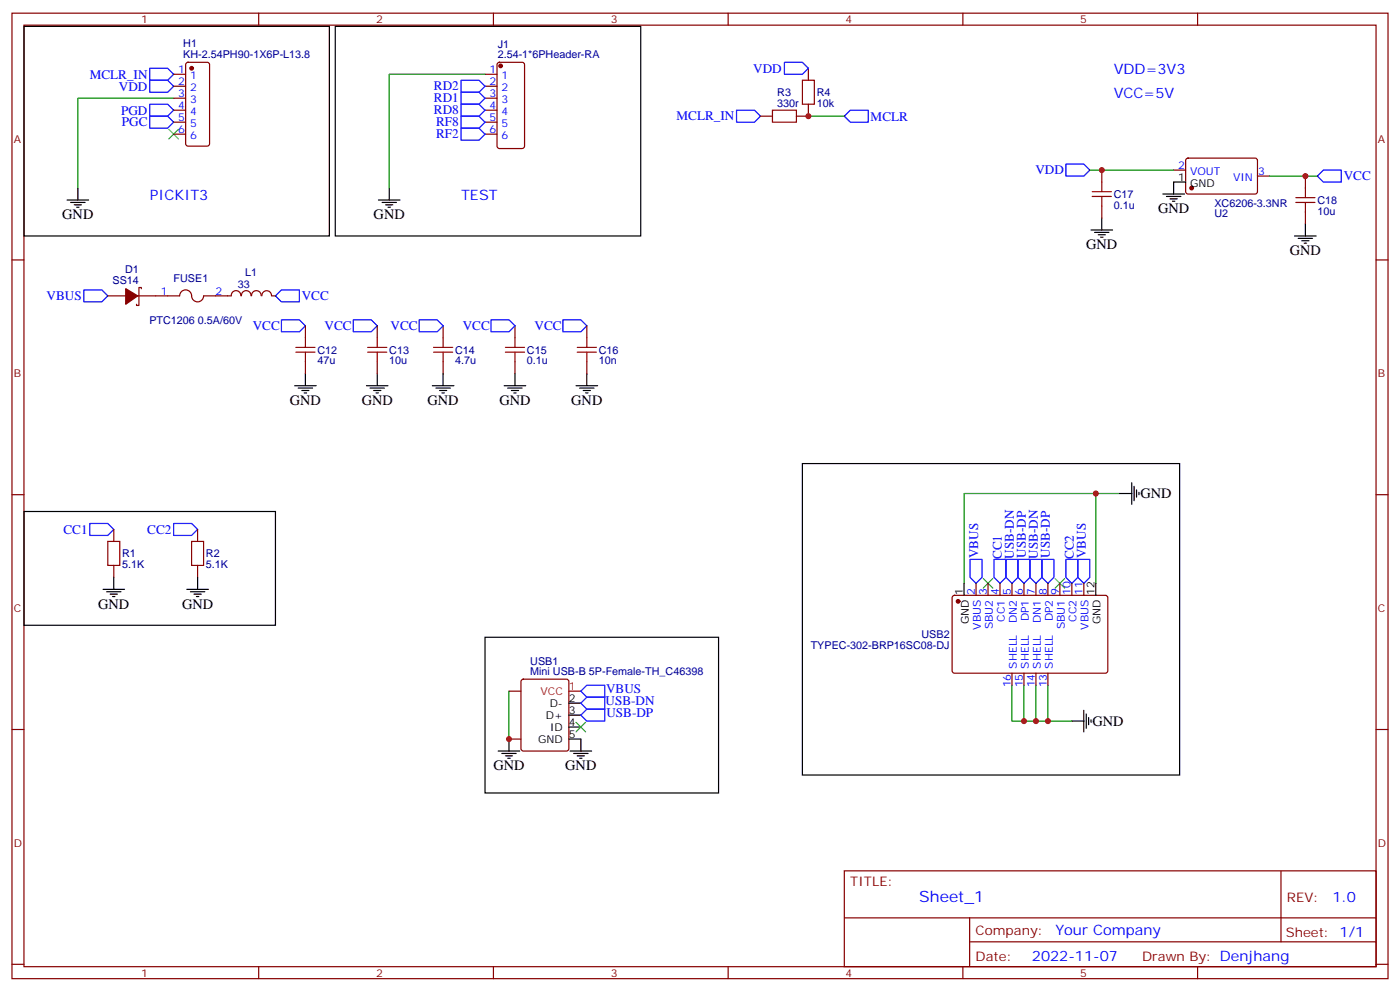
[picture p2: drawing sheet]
<svg xmlns="http://www.w3.org/2000/svg" width="412mm" height="292mm" viewBox="0 0 412 292" stroke-linecap="round" stroke-linejoin="round" font-family="sans-serif">
<g fill="none" stroke="#870000" stroke-width=".35">
<path d="M3.5 3.9h405.4v284.3h-405.4zM7.1 7.4h398.2v277.3h-398.2zM54.9 18.6l.5-.3h5.6l.7 .5v23.5l-.4 .7h-5.9l-.7-.4v-23.5zM76.2 3.9v3.5M145.3 3.9v3.5M146.6 18.6l.5-.3h6.7l.7 .5v24.2l-.4 .7h-7l-.6-.4-.1-24.2zM214.5 3.9v3.5M283.6 3.9v3.5M352.8 3.9v3.5M51.2 21.9h3.5M51.2 25.4h3.5M51.2 28.9h3.5"/>
<path d="M51.2 32.5h3.5M51.2 36h3.5M51.2 39.5h3.5M142.9 21.9h3.5M142.9 25.4h3.5M142.9 28.9h3.5M142.9 32.5h3.5M142.9 36h3.5M142.9 39.5h3.5M224 34.2h3.5M238.1 30.7v3.5h-3.5M238.1 20.1v3.5"/>
<path d="M324.6 50.1v3.5M345.7 50.1h3.5M349.5 46.8l.5-.2h20l.4 .7v9.4l-.7 .5-20-.1-.5-.7v-9.1zM370.4 51.9h3.5M384.5 51.9v3.5M3.5 76.6h3.6M324.6 60.7v3.5M384.5 62.4v3.6M405.3 76.6h3.6M31.7 87.1h5.3M41.6 85v-.3h-.7v5.3h-.7v-.4M70.9 87.1a1.43 1.43 0 0 0-1.4-1.5 1.43 1.43 0 0 0-1.4 1.5h-8.1a1.82 1.82 0 0 1-2.1 1.8 1.82 1.82 0 0 1-1.5-2.2 1.76 1.76 0 0 0-2-1.3 1.76 1.76 0 0 0-1.5 1.7h-12.3"/>
<path d="M71.1 87.1a1.41 1.41 0 0 1 1.4-1.5 1.41 1.41 0 0 1 1.4 1.5M74.1 87.1a1.41 1.41 0 0 1 1.4-1.5 1.41 1.41 0 0 1 1.4 1.5M77.2 87.1a1.41 1.41 0 0 1 1.4-1.5 1.41 1.41 0 0 1 1.4 1.5M80.1 87.1h1M90 96v3.5M111.1 96v3.5M130.5 96v3.5M151.7 96v3.5M172.9 96v3.5M90 106.5v3.6M111.1 106.5v3.6M130.5 106.5v3.6"/>
<path d="M151.7 106.5v3.6M172.9 106.5v3.6M3.5 145.7h3.6M33.5 155.9v3.6M58.2 155.9v3.6M405.3 145.7h3.6M33.5 166.5v3.5M58.2 166.5v3.5M280.7 175.5l.5-.2 44.7 .1 .4 .6v21.8l-.7 .5-44.7-.1-.4-.6v-21.6zM287.5 171.8v3.5M291 171.8v3.5M294.6 171.8v3.5"/>
<path d="M298.1 171.8v3.5M301.6 171.8v3.5M305.2 171.8v3.5M308.7 171.8v3.5M312.2 171.8v3.5M315.7 171.8v3.5M319.3 171.8v3.5M298.1 198.3v3.5M301.6 198.3v3.5M305.2 198.3v3.5M308.7 198.3v3.5M3.5 214.8h3.6"/>
<path d="M149.9 203.6h3.6M149.9 217.7h3.6M153.7 200.2l.5-.2h12.7l.6 .5 .1 20-.5 .6-12.9 .1-.7-.5v-20zM405.3 214.8h3.6M248.7 256.5h156.6v28.2h-156.6zM377.3 256.5v20.9M248.7 270.3h156.5M285.6 277.4h119.6M285.6 270.3v14.1M3.5 284h3.6M76.2 284.7v3.5M145.3 284.7v3.5"/>
<path d="M214.5 284.7v3.5M283.6 284.7v3.5M352.8 284.7v3.5M405.3 284h3.6"/>
</g>
<g fill="none" stroke="#00f" stroke-width=".35">
<path d="M231.1 18.3h5.3l1.7 1.8-1.7 1.8h-5.3zM44.1 20.1h5.3l1.8 1.8-1.8 1.7h-5.3zM44.1 23.6h5.3l1.8 1.8-1.8 1.8h-5.3zM44.1 30.7h5.3l1.8 1.8-1.8 1.7h-5.3zM44.1 34.2h5.3l1.8 1.8-1.8 1.7h-5.3zM135.8 23.6h5.3l1.8 1.8-1.8 1.8h-5.3zM135.8 27.2h5.3l1.8 1.7-1.8 1.8h-5.3zM135.8 30.7h5.3l1.8 1.8-1.8 1.7h-5.3zM135.8 34.2h5.3l1.8 1.8-1.8 1.7h-5.3zM135.8 37.7h5.3l1.8 1.8-1.8 1.8h-5.3zM217 32.5h5.2l1.8 1.7-1.8 1.8h-5.2zM250.5 32.5h5.3v3.5h-5.3l-1.8-1.8z"/>
<path d="M314 48.3h5.3l1.7 1.8-1.7 1.8h-5.3zM388.1 51.9l1.7-1.8h5.3v3.5h-5.3zM24.7 85.4h5.3l1.7 1.7-1.7 1.8h-5.3zM81.1 87.1l1.8-1.7h5.3v3.5h-5.3zM82.9 94.2h5.3l1.8 1.8-1.8 1.7h-5.3zM104.1 94.2h5.3l1.7 1.8-1.7 1.7h-5.3zM123.5 94.2h5.3l1.7 1.8-1.7 1.7h-5.3zM144.6 94.2h5.3l1.8 1.8-1.8 1.7h-5.3zM165.8 94.2h5.3l1.8 1.8-1.8 1.7h-5.3zM26.5 154.2h5.2l1.8 1.7-1.8 1.8h-5.2zM51.2 154.2h5.2l1.8 1.7-1.8 1.8h-5.2zM285.8 164.7h3.5v5.3l-1.8 1.8-1.7-1.8z"/>
<path d="M292.8 164.7h3.5v5.3l-1.7 1.8-1.8-1.8zM296.3 164.7h3.6v5.3l-1.8 1.8-1.8-1.8zM299.9 164.7h3.5v5.3l-1.8 1.8-1.7-1.8zM303.4 164.7h3.5v5.3l-1.7 1.8-1.8-1.8zM306.9 164.7h3.5v5.3l-1.7 1.8-1.8-1.8zM314 164.7h3.5v5.3l-1.8 1.8-1.7-1.8zM317.5 164.7h3.5v5.3l-1.7 1.8-1.8-1.8zM172.9 201.8h5.3v3.5h-5.3l-1.8-1.7zM172.9 205.3h5.3v3.5h-5.3l-1.8-1.7zM172.9 208.8h5.3v3.6h-5.3l-1.8-1.8z"/>
</g>
<g fill="none" stroke="#000" stroke-width=".35">
<path d="M7.1 7.8h89.9v61.7h-89.9zM98.8 7.8h89.9v61.7h-89.9zM19.8 58.9h6.3M20.8 59.6h4.2M22.9 55.4v3.5M111.5 58.9h6.3M112.5 59.6h4.3M114.7 55.4v3.5M342.5 57.2h6.4M343.6 57.9h4.2M344.7 58.6h2.1M345.4 59.3h.7"/>
<path d="M349.2 53.6h-3.5v3.6M21.9 60.3h2.1M22.6 61h.7M113.6 60.3h2.1M114.3 61h.7M321.4 67.7h6.3M322.4 68.4h4.3M323.5 69.1h2.1M324.2 69.9h.7M324.6 64.2v3.5M381.4 69.5h6.3M382.4 70.2h4.2"/>
<path d="M383.5 70.9h2.1M384.2 71.6h.7M384.5 66v3.5M86.8 113.6h6.3M87.8 114.3h4.3M88.9 115h2.1M89.6 115.7h.7M90 110.1v3.5M107.9 113.6h6.4M109 114.3h4.2M110.1 115h2.1M110.8 115.7h.7"/>
<path d="M111.1 110.1v3.5M127.4 113.6h6.3M128.4 114.3h4.2M129.5 115h2.1M130.2 115.7h.7M130.5 110.1v3.5M148.5 113.6h6.4M149.6 114.3h4.2M150.6 115h2.2M151.3 115.7h.7M151.7 110.1v3.5M169.7 113.6h6.3"/>
<path d="M170.7 114.3h4.3M171.8 115h2.1M172.5 115.7h.7M172.9 110.1v3.5M236.4 136.5h111.1v91.7h-111.1zM7.1 150.6h74v33.6h-74zM329.8 145.3h3.6M333.4 142.2v6.3M334.1 143.2v4.3M334.8 144.3v2.1M335.5 145v.7M30.3 173.6h6.4"/>
<path d="M31.4 174.3h4.2M32.5 175h2.1M33.2 175.7h.7M33.5 170v3.6M55 173.6h6.4M56.1 174.3h4.2M57.1 175h2.2M57.9 175.7h.7M58.2 170v3.6M284 171.8v3.5M322.8 171.8v3.5M142.9 187.7h68.8v45.8h-68.8z"/>
<path d="M149.9 217.7v3.5M167.6 207.1h3.5M167.6 210.6h3.5M167.6 214.1h3.5M167.6 217.7h3.5v3.5M315.7 212.4h3.6M319.3 209.2v6.3M320 210.3v4.2M320.7 211.3v2.1M321.4 212v.7M146.8 221.2h6.3M147.8 221.9h4.2"/>
<path d="M148.9 222.6h2.1M149.6 223.3h.7M167.9 221.2h6.4M169 221.9h4.2M170 222.6h2.2M170.7 223.3h.7"/>
</g>
<path d="M51.2 28.9h-28.3v26.5M142.9 21.9h-28.2v33.5M238.1 34.2h10.6M321 50.1h24.7M373.9 51.9h14.2M322.8 145.3h-38.8v26.5M329.8 145.3h-7v26.5M149.9 203.6v14.1M298.1 201.8v10.6h17.6M301.6 201.8v10.6M305.2 201.8v10.6M308.7 201.8v10.6" fill="none" stroke="#008700" stroke-width=".35"/>
<path d="M49.7 38.1l2.9 2.8M52.6 38.1l-2.9 2.8M289.6 170.4l2.9 2.8M292.5 170.4l-2.9 2.8M310.8 170.4l2.8 2.8M313.6 170.4l-2.8 2.8M169.7 212.7l2.8 2.8M172.5 212.7l-2.8 2.8" fill="none" stroke="#3c3" stroke-width=".35"/>
<g fill="#870000" stroke="#870000" stroke-width=".35">
<path d="M37 85l3.6 2.1-3.6 2.5z"/>
<circle cx="147.5" cy="19.4" r=".53"/>
<circle cx="351" cy="55.4" r=".53"/>
<circle cx="56.4" cy="20.1" r=".53"/>
<circle cx="282.2" cy="177.1" r=".53"/>
</g>
<g fill="none" stroke="#a10000" stroke-width=".35">
<path d="M227.5 32.5h7.1v3.5h-7.1zM236.4 23.6h3.5v7.1h-3.5zM321.7 57.9h5.7M321.7 56.4h5.7M324.6 53.6v2.8M324.6 57.9v2.8M381.7 59.6h5.6M381.7 58.2h5.6M384.5 55.4v2.8M384.5 59.6v2.8M90 99.5v2.8M111.1 99.5v2.8"/>
<path d="M130.5 99.5v2.8M151.7 99.5v2.8M172.9 99.5v2.8M87.1 103.7h5.7M87.1 102.3h5.7M90 103.7v2.8M108.3 103.7h5.6M108.3 102.3h5.6M111.1 103.7v2.8M127.7 103.7h5.6M127.7 102.3h5.6M130.5 103.7v2.8"/>
<path d="M148.9 103.7h5.6M148.9 102.3h5.6M151.7 103.7v2.8M170 103.7h5.7M170 102.3h5.7M172.9 103.7v2.8M31.7 159.5h3.6v7h-3.6zM56.4 159.5h3.6v7h-3.6z"/>
</g>
<path d="M167.6 203.6h3.5" fill="none" stroke="#f00" stroke-width=".35"/>
<g fill="#c00">
<circle cx="301.6" cy="212.4" r=".88"/>
<circle cx="305.2" cy="212.4" r=".88"/>
<circle cx="308.7" cy="212.4" r=".88"/>
<circle cx="322.8" cy="145.3" r=".88"/>
<circle cx="324.6" cy="50.1" r=".88"/>
<circle cx="384.5" cy="51.9" r=".88"/>
<circle cx="149.9" cy="217.7" r=".88"/>
<circle cx="238.1" cy="34.2" r=".88"/>
</g>
<text font-size="4.6" fill="#00f" x="270.8" y="265.5">Sheet_1</text>
<g font-size="4.2" fill="#00f">
<text x="328.1" y="21.9">VDD=3V3</text>
<text x="328.1" y="28.9">VCC=5V</text>
<text x="44.1" y="58.9">PICKIT3</text>
<text x="135.8" y="58.9">TEST</text>
<text x="392.5" y="265.7">1.0</text>
<text x="310.9" y="275.3">Your Company</text>
<text x="304" y="283.1">2022-11-07</text>
</g>
<g font-size="4.2">
<text x="18.3" y="64.6">GND</text>
<text x="110.1" y="64.6">GND</text>
<text x="341.1" y="62.8">GND</text>
<text x="320" y="73.4">GND</text>
<text x="379.9" y="75.1">GND</text>
<text x="85.4" y="119.2">GND</text>
<text x="106.5" y="119.2">GND</text>
<text x="125.9" y="119.2">GND</text>
<text x="147.1" y="119.2">GND</text>
<text x="168.3" y="119.2">GND</text>
<text x="335.9" y="146.8">GND</text>
<text x="28.9" y="179.2">GND</text>
<text x="53.6" y="179.2">GND</text>
<text x="321.8" y="213.8">GND</text>
<text x="145.3" y="226.8">GND</text>
<text x="166.5" y="226.8">GND</text>
</g>
<g font-size="3.9" fill="#00f">
<text x="26.4" y="23.1">MCLR_IN</text>
<text x="221.9" y="21.5">VDD</text>
<text x="35" y="26.7">VDD</text>
<text x="127.8" y="26.7">RD2</text>
<text x="35.7" y="33.7">PGD</text>
<text x="127.8" y="30.2">RD1</text>
<text x="127.8" y="33.7">RD8</text>
<text x="199.3" y="35.5">MCLR_IN</text>
<text x="256.5" y="35.5">MCLR</text>
<text x="35.9" y="37.3">PGC</text>
<text x="128.5" y="37.2">RF8</text>
<text x="128.5" y="40.8">RF2</text>
<text x="305" y="51.3">VDD</text>
<text x="395.8" y="53.1">VCC</text>
<text x="13.7" y="88.4">VBUS</text>
<text x="88.9" y="88.4">VCC</text>
<text x="74.5" y="97.2">VCC</text>
<text x="95.6" y="97.2">VCC</text>
<text x="115" y="97.2">VCC</text>
<text x="136.3" y="97.3">VCC</text>
<text x="157.5" y="97.3">VCC</text>
<text x="18.7" y="157.2">CC1</text>
<text x="43.4" y="157.2">CC2</text>
<text x="288.1" y="164.4" transform="rotate(-90 288.1 164.4)">VBUS</text>
<text x="295.2" y="164.7" transform="rotate(-90 295.2 164.7)">CC1</text>
<text x="298.7" y="164.5" transform="rotate(-90 298.7 164.5)">USB-DN</text>
<text x="302.2" y="164.3" transform="rotate(-90 302.2 164.3)">USB-DP</text>
<text x="305.7" y="164.5" transform="rotate(-90 305.7 164.5)">USB-DN</text>
<text x="309.3" y="164.3" transform="rotate(-90 309.3 164.3)">USB-DP</text>
<text x="316.3" y="164.7" transform="rotate(-90 316.3 164.7)">CC2</text>
<text x="319.9" y="164.4" transform="rotate(-90 319.9 164.4)">VBUS</text>
<text x="178.4" y="207.7">USB-DN</text>
<text x="178.5" y="204.1">VBUS</text>
<text x="178.6" y="211.2">USB-DP</text>
</g>
<g font-size="3.9" fill="#800">
<text x="250.5" y="261.1">TITLE:</text>
<text x="379.1" y="265.7">REV:</text>
<text x="287.4" y="275.3">Company:</text>
<text x="378.7" y="275.9">Sheet: 1/1</text>
<text x="287.4" y="282.9">Date:</text>
<text x="336.4" y="283">Drawn By: Denjhang</text>
</g>
<g font-size="3.2" fill="#800">
<text x="41.6" y="6.9">1</text>
<text x="110.8" y="6.9">2</text>
<text x="179.9" y="6.9">3</text>
<text x="249.1" y="6.9">4</text>
<text x="318.2" y="6.9">5</text>
<text x="4.1" y="42">A</text>
<text x="405.9" y="42">A</text>
<text x="4.1" y="111.1">B</text>
<text x="405.9" y="111.1">B</text>
<text x="4.1" y="180.3">C</text>
<text x="405.9" y="180.3">C</text>
<text x="4.1" y="249.4">D</text>
<text x="405.9" y="249.4">D</text>
<text x="41.6" y="287.7">1</text>
<text x="110.8" y="287.7">2</text>
<text x="179.9" y="287.7">3</text>
<text x="249.1" y="287.7">4</text>
<text x="318.2" y="287.7">5</text>
</g>
<g font-size="3.2" fill="#000080">
<text x="54" y="17.1">KH-2.54PH90-1X6P-L13.8</text>
<text x="54" y="13.9">H1</text>
<text x="146.6" y="17.2">2.54-1*6PHeader-RA</text>
<text x="146.6" y="14">J1</text>
<text x="229" y="28.2">R3</text>
<text x="240.6" y="28.3">R4</text>
<text x="229" y="31.4">330r</text>
<text x="240.6" y="31.5">10k</text>
<text x="328.1" y="58.3">C17</text>
<text x="328.1" y="61.5">0.1u</text>
<text x="357.7" y="60.9">XC6206-3.3NR</text>
<text x="357.7" y="64">U2</text>
<text x="388.1" y="63.2">10u</text>
<text x="388.1" y="60.1">C18</text>
<text x="33.1" y="83.6">SS14</text>
<text x="36.9" y="80.4">D1</text>
<text x="51.1" y="83">FUSE1</text>
<text x="72.3" y="81.2">L1</text>
<text x="70.1" y="84.7">33</text>
<text x="44" y="95.4">PTC1206 0.5A/60V</text>
<text x="93.5" y="107.3">47u</text>
<text x="93.5" y="104.2">C12</text>
<text x="114.7" y="107.3">10u</text>
<text x="114.7" y="104.2">C13</text>
<text x="134.1" y="107.3">4.7u</text>
<text x="134.1" y="104.2">C14</text>
<text x="155.2" y="107.3">0.1u</text>
<text x="155.2" y="104.2">C15</text>
<text x="176.4" y="107.3">10n</text>
<text x="176.4" y="104.2">C16</text>
<text x="36" y="167.3">5.1K</text>
<text x="36" y="164.1">R1</text>
<text x="60.7" y="167.3">5.1K</text>
<text x="60.7" y="164.1">R2</text>
<text x="238.8" y="191.1">TYPEC-302-BRP16SC08-DJ</text>
<text x="271.5" y="187.9">USB2</text>
<text x="156.2" y="195.9">USB1</text>
<text x="156.2" y="198.9">Mini USB-B 5P-Female-TH_C46398</text>
</g>
<g font-size="3.2" fill="#00f">
<text x="52.5" y="21.5">1</text>
<text x="56" y="23.3">1</text>
<text x="144.2" y="21.5">1</text>
<text x="147.7" y="23.3">1</text>
<text x="52.5" y="25">2</text>
<text x="52.5" y="28.6">3</text>
<text x="56" y="26.8">2</text>
<text x="144.2" y="25">2</text>
<text x="144.2" y="28.6">3</text>
<text x="147.7" y="26.8">2</text>
<text x="52.5" y="32.1">4</text>
<text x="52.5" y="35.6">5</text>
<text x="56" y="30.3">3</text>
<text x="56" y="33.9">4</text>
<text x="144.2" y="32.1">4</text>
<text x="144.2" y="35.6">5</text>
<text x="147.7" y="30.3">3</text>
<text x="147.7" y="33.9">4</text>
<text x="52.5" y="39.2">6</text>
<text x="56" y="37.4">5</text>
<text x="56" y="40.9">6</text>
<text x="144.2" y="39.2">6</text>
<text x="147.7" y="37.4">5</text>
<text x="147.7" y="40.9">6</text>
<text x="347.1" y="49.7">2</text>
<text x="350.6" y="51.5">VOUT</text>
<text x="363.2" y="53.3">VIN</text>
<text x="370.6" y="51.5">3</text>
<text x="47.4" y="86.8">1</text>
<text x="63.5" y="86.8">2</text>
<text x="287.2" y="175.2" transform="rotate(-90 287.2 175.2)">2</text>
<text x="290.7" y="175.2" transform="rotate(-90 290.7 175.2)">3</text>
<text x="294.2" y="175.2" transform="rotate(-90 294.2 175.2)">4</text>
<text x="297.7" y="175.2" transform="rotate(-90 297.7 175.2)">5</text>
<text x="301.3" y="175.2" transform="rotate(-90 301.3 175.2)">6</text>
<text x="304.8" y="175.2" transform="rotate(-90 304.8 175.2)">7</text>
<text x="308.3" y="175.2" transform="rotate(-90 308.3 175.2)">8</text>
<text x="311.9" y="175.2" transform="rotate(-90 311.9 175.2)">9</text>
<text x="315.4" y="175.2" transform="rotate(-90 315.4 175.2)">10</text>
<text x="318.9" y="175.2" transform="rotate(-90 318.9 175.2)">11</text>
<text x="288.9" y="185.5" transform="rotate(-90 288.9 185.5)">VBUS</text>
<text x="292.5" y="185.3" transform="rotate(-90 292.5 185.3)">SBU2</text>
<text x="296" y="183.1" transform="rotate(-90 296 183.1)">CC1</text>
<text x="299.5" y="183.5" transform="rotate(-90 299.5 183.5)">DN2</text>
<text x="303" y="183" transform="rotate(-90 303 183)">DP1</text>
<text x="306.6" y="183.5" transform="rotate(-90 306.6 183.5)">DN1</text>
<text x="310.1" y="183" transform="rotate(-90 310.1 183)">DP2</text>
<text x="313.6" y="185.3" transform="rotate(-90 313.6 185.3)">SBU1</text>
<text x="317.1" y="183.1" transform="rotate(-90 317.1 183.1)">CC2</text>
<text x="320.7" y="185.5" transform="rotate(-90 320.7 185.5)">VBUS</text>
<text x="299.5" y="197" transform="rotate(-90 299.5 197)">SHELL</text>
<text x="303" y="197" transform="rotate(-90 303 197)">SHELL</text>
<text x="306.6" y="197" transform="rotate(-90 306.6 197)">SHELL</text>
<text x="310.1" y="197" transform="rotate(-90 310.1 197)">SHELL</text>
<text x="297.7" y="202.5" transform="rotate(-90 297.7 202.5)">16</text>
<text x="301.3" y="202.5" transform="rotate(-90 301.3 202.5)">15</text>
<text x="304.8" y="202.5" transform="rotate(-90 304.8 202.5)">14</text>
<text x="308.3" y="202.5" transform="rotate(-90 308.3 202.5)">13</text>
</g>
<g font-size="3.2">
<text x="347.1" y="53.3">1</text>
<text x="350.6" y="55">GND</text>
<text x="283.6" y="175.2" transform="rotate(-90 283.6 175.2)">1</text>
<text x="322.4" y="175.2" transform="rotate(-90 322.4 175.2)">12</text>
<text x="285.4" y="183.9" transform="rotate(-90 285.4 183.9)">GND</text>
<text x="324.2" y="183.9" transform="rotate(-90 324.2 183.9)">GND</text>
<text x="161.9" y="208.1">D-</text>
<text x="167.6" y="206.7">2</text>
<text x="160.8" y="211.7">D+</text>
<text x="162" y="215.2">ID</text>
<text x="167.6" y="210.3">3</text>
<text x="167.6" y="213.8">4</text>
<text x="158.5" y="218.7">GND</text>
<text x="167.6" y="217.3">5</text>
</g>
<g font-size="3.2" fill="#f00">
<text x="167.6" y="203.2">1</text>
<text x="159.2" y="204.6">VCC</text>
</g>
</svg>
